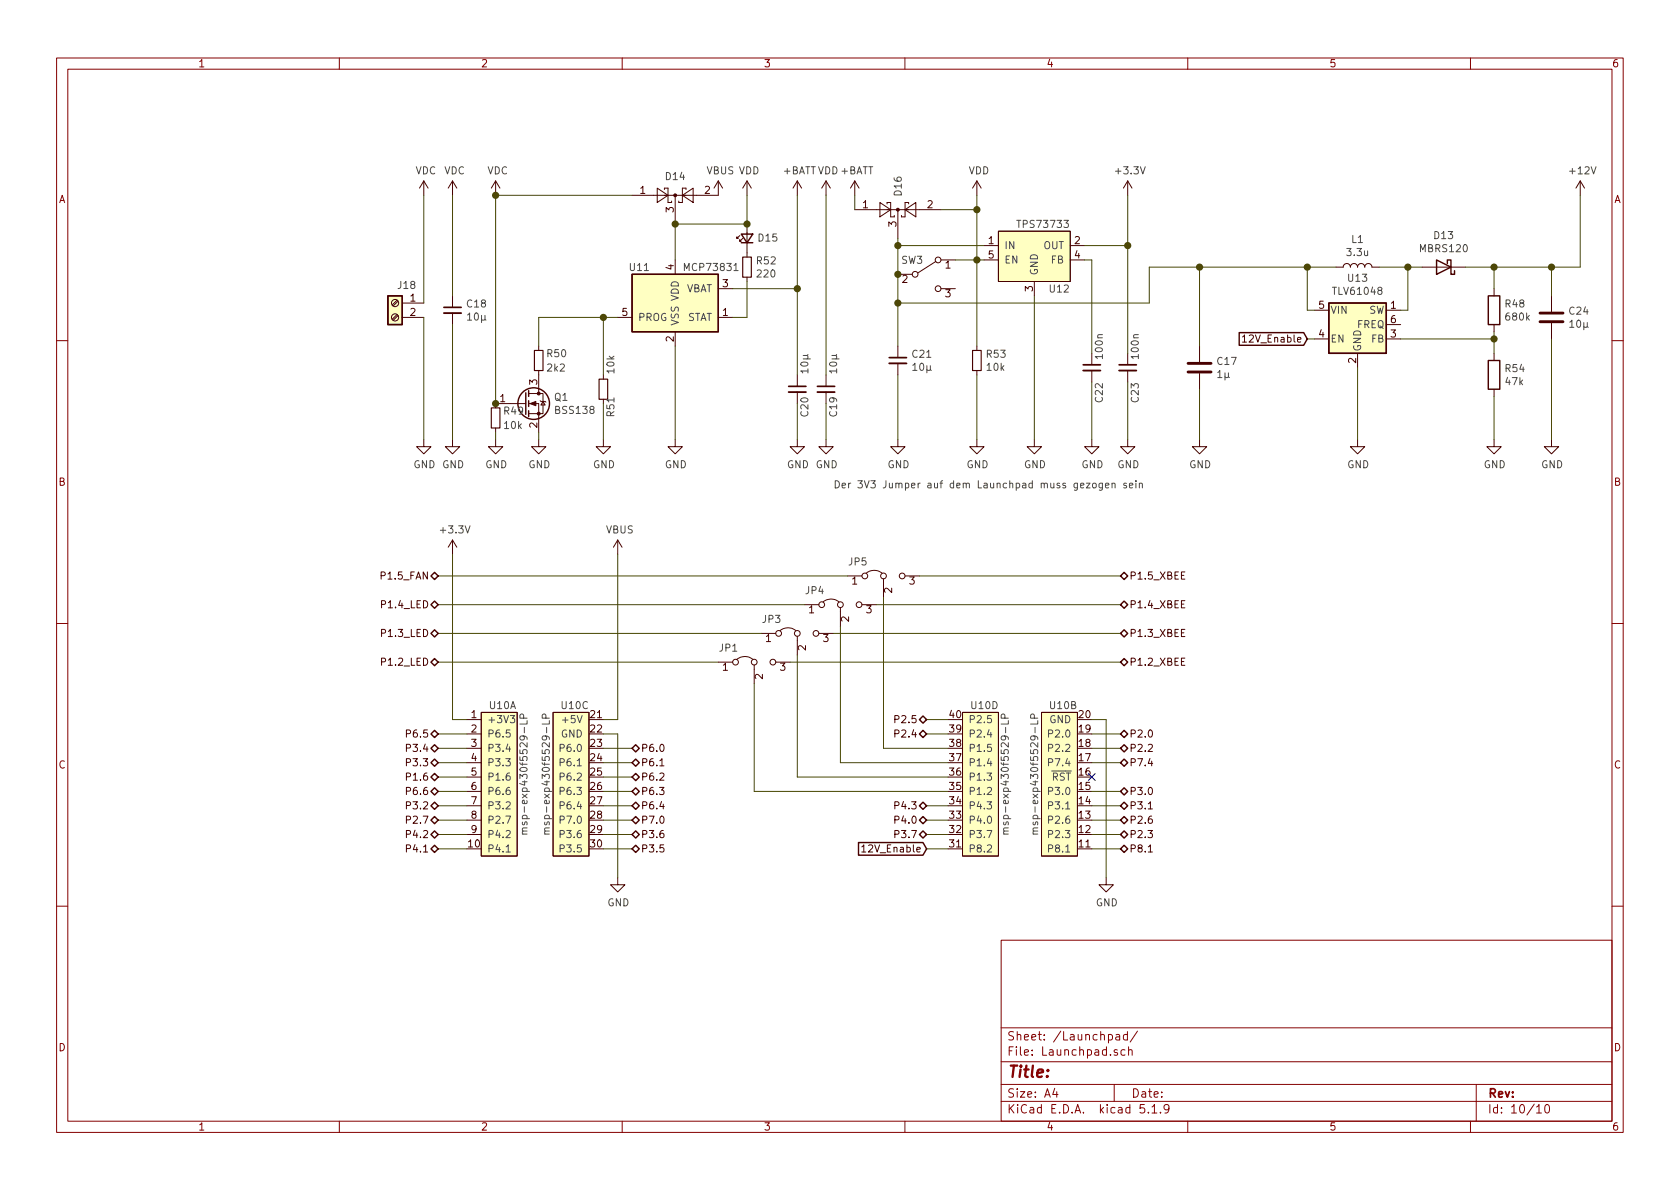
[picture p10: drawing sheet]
<svg xmlns="http://www.w3.org/2000/svg" width="297mm" height="210mm" viewBox="0 0 297 210" stroke-linecap="round" stroke-linejoin="round" font-family="sans-serif">
<g fill="none" stroke="#840000" stroke-width=".18">
<path d="M10 10.3h277v189.9h-277zM12 12.2h273v186.1h-273zM60 10.3v1.9M110 10.3v1.9M160 10.3v1.9M210 10.3v1.9M260 10.3v1.9M10 60.2h2M285 60.2h2M10 110.3h2M285 110.3h2M10 160.2h2"/>
<path d="M177 166.3h108v32h-108zM285 160.2h2M60 198.3v1.9M110 198.3v1.9M160 198.3v1.9M177 194.8h108M177 191.8h108M177 187.8h108M177 181.8h108M186.5 192.5l-.4 1h1M186.8 193v1M197 191.8v3"/>
<path d="M197.3 183h.6l.1 .9M197.6 185.7l-.4-.1-.2 .2 .1 .2 .5 .2v.3h-.6M198 183.3l-.5 .1-.2 .2 .2 .3 .5-.1M198.9 185.7l-.4-.1-.3 .3 .1 .6h.6M199.3 183l-.4-.1-.3 .3 .1 .6 .2 .1 .4-.1M199.3 182.4v1.5M199.5 185.7l.3-.1 .3 .1 .1 .9M199.5 185.1v1.5M201.1 182.3l-1.3 2M202.3 195.3h-.7l-.1 .7 .3-.1 .5 .1 .1 .2-.1 .5-.2 .1-.6-.1M203 196.7v.1M203.7 195.8l.4-.5v1.5"/>
<path d="M203.7 196.8h.8M205.2 196.7v.1M206.7 196l-.1 .2a.48 .48 0 0 1-.7-.1v-.6a.48 .48 0 0 1 .7-.1v.1a1.19 1.19 0 0 1-.2 1.2l-.4 .1M210 198.3v1.9M260 198.3v1.9M261 191.8v6.5M271.7 195.8l.4-.5v1.5M271.7 196.8h.8M273.3 195.4l.3-.1a.94 .94 0 0 1 0 1.5h-.1a1 1 0 0 1-.2-1.4z"/>
</g>
<path d="M78.5 55.4h3M139.4 69.3h3.1M144.5 69.3h3.1M157.2 64.3h3.1M191.5 65.5h3.1M197.9 65.5h3" fill="none" stroke="#480000" stroke-width=".33"/>
<path d="M78.5 54.4h3M139.4 68.3h3.1M144.5 68.3h3.1M157.2 63.2h3.1M191.5 64.5h3.1M197.9 64.5h3" fill="none" stroke="#480000" stroke-width=".3"/>
<g fill="none" stroke="#480000" stroke-width=".18">
<path d="M74.9 32l-.7 1.3M74.9 32v2.5M74.9 32l.8 1.3M80 32v2.5M80 32l-.8 1.3M80 32l.8 1.3M87.6 32v2.5M87.6 32l-.7 1.3M87.6 32l.8 1.3M116.2 33.3l1.9 1.2-1.9 1.3zM117.5 33.5v-.2h.6v2.5h.6v-.2M119.4 34.5v5.1"/>
<path d="M120.6 34.5l2-1.2v2.5zM121.3 33.5v-.2h-.7v2.5h-.6v-.2M127 32l-.8 1.3M127 32v2.5h-15.2M127 32l.8 1.3M132.1 32v2.5M132.1 39.6v5.9M132.1 32l-.8 1.3M132.1 32l.7 1.3M141 32v2.5M141 32l-.8 1.3M141 32l.7 1.3"/>
<path d="M146 32v2.5M146 32l-.7 1.3M146 32l.8 1.3M151.1 37.1h15.3M151.1 32l-.7 1.3M151.1 32v2.5M151.1 32l.8 1.3M155.6 35.8l1.9 1.3-1.9 1.2zM156.8 36.1v-.3h.7v2.5h.6v-.2M158.7 37.1v5.1M160 37.1l1.9-1.3v2.5zM160.7 36.1v-.3h-.7v2.5h-.6v-.2"/>
<path d="M172.7 32l-.7 1.3M172.7 32v2.5M172.7 32l.8 1.3M199.4 32l-.8 1.3M199.4 32v2.5M199.4 32l.8 1.3M279.4 32l-.8 1.3M279.4 32v2.5M279.4 32l.8 1.3M70.2 55.6l-.9 .9M70.2 53.1l-.9 .8M70.4 55.8l-.9 .8"/>
<path d="M70.4 53.3l-.9 .8M71.1 53.6h3.8M71.1 56.1h3.8M80 52.3v2.1M80 55.4v2M109.2 56.1h2.6M119.4 46v2.5M119.4 58.7v2.5M127 56.1h2.5M127 51h2.5M130.8 41.7l-.5 .5v-.3v.3h.3M131.3 42.2l-.5 .5v-.3v.3h.3"/>
<path d="M132.1 49v.8M158.7 48.5h2.6M165.5 46.2l-3.2 2.1M166.4 51h2.5M166.4 46h2.5M174 46h2.5M174 43.4h2.5M176.5 40.9h12.7v8.9h-12.7zM182.9 49.8v2.5M189.2 46h2.6M189.2 43.4h2.6M219.7 59.6l.3-.4v1.3"/>
<path d="M232.4 54.9h2.5M232.4 59.9h2.5M236.2 47.2h1.3a.63 .63 0 0 1 .6-.6 .63 .63 0 0 1 .7 .6 .63 .63 0 0 1 .6-.6 .63 .63 0 0 1 .6 .6 .63 .63 0 0 1 .7-.6 .63 .63 0 0 1 .6 .6 .63 .63 0 0 1 .6-.6 .63 .63 0 0 1 .7 .6h1.2M245.1 54.9h2.5M245.1 59.9h2.5M245.1 57.4h2.5M251.5 47.2h7.6M264.2 51v1.3M264.2 57.4v1.3M274.3 52.3v2.8M274.3 57.1v2.8M74.9 77.7v1.3h1.3l-1.3 1.3-1.2-1.3h1.2"/>
<path d="M80 77.7v1.3h1.3l-1.3 1.3-1.3-1.3h1.3M87.6 77.7v1.3h1.3l-1.3 1.3-1.2-1.3h1.2M87.6 75.7v.7M93 71.4h-5.4v.7M93.5 71.4h1.7v5M93.5 69.6h2.5v3.5h-2.5M95.2 77.7v1.3h1.3l-1.3 1.3-1.2-1.3h1.2M95.2 61.2v.8M95.2 65.5v4.1M95.5 70.9l.1 .1h.8l.1 .1M96 71l.4 .6h-.8zM106.7 77.7v1.3h1.2l-1.2 1.3-1.3-1.3h1.3"/>
<path d="M106.7 66.3v.8M106.7 70.6v.8M119.4 77.7v1.3h1.2l-1.2 1.3-1.3-1.3h1.3M141 77.7v1.3h1.2l-1.2 1.3-1.3-1.3h1.3M141 66.3v2M141 69.3v2.1M146 77.7v1.3h1.3l-1.3 1.3-1.2-1.3h1.2M146 66.3v2M146 69.3v2.1M158.7 77.7v1.3h1.3l-1.3 1.3-1.2-1.3h1.2M158.7 61.2v2M158.7 64.3v2"/>
<path d="M172.7 77.7v1.3h1.3l-1.3 1.3-1.3-1.3h1.3M172.7 61.2v.8M172.7 65.5v.8M182.9 77.7v1.3h1.2l-1.2 1.3-1.3-1.3h1.3M193 77.7v1.3h1.3l-1.3 1.3-1.2-1.3h1.2M193 62.5v2M193 65.5v2.1M199.4 77.7v1.3h1.3l-1.3 1.3-1.3-1.3h1.3M199.4 62.5v2M199.4 65.5v2.1M212.1 77.7v1.3h1.3l-1.3 1.3-1.3-1.3h1.3M212.1 61.2v2.8"/>
<path d="M212.1 66v2.8M219.7 60.5h.7M240 77.7v1.3h1.3l-1.3 1.3-1.2-1.3h1.2M240 62.5v2.5M264.2 77.7v1.3h1.2l-1.2 1.3-1.3-1.3h1.3M264.2 62.5v1.2M264.2 68.8v1.3M274.3 77.7v1.3h1.3l-1.3 1.3-1.3-1.3h1.3M80 95.5v2.5M80 95.5l-.8 1.3M80 95.5l.8 1.3M109.2 95.5l-.7 1.3"/>
<path d="M109.2 95.5v2.5M109.2 95.5l.8 1.3M127 117.1h2.5M130.3 116.6a2.26 2.26 0 0 1 2.8 0M133.3 117.6v3.3M134.6 112h2.6M137.2 117.1h2.5M137.9 111.5a2.26 2.26 0 0 1 2.8 0M141 112.5v3.3M142.2 106.9h2.6M144.8 112h2.5M145.5 106.4a2.26 2.26 0 0 1 2.8 0"/>
<path d="M148.6 107.4v3.3M149.9 101.8h2.5M152.4 106.9h2.5M153.2 101.3a2.26 2.26 0 0 1 2.8 0M156.2 102.4v3.3M160 101.8h2.6M209.5 116.4h-.6v1.2h.6M209.5 101.1h-.6v1.3h.6M209.5 106.2h-.6v1.3h.6M209.5 111.3h-.6v1.3h.6M82.5 127.2h2.6M82.5 129.8h2.6"/>
<path d="M82.5 132.3h2.6M82.5 134.9h2.6M82.5 137.4h2.6M82.5 139.9h2.6M85.1 126h6.3v25.4h-6.3zM97.8 126h6.3v25.4h-6.3zM116.7 135.4h.7M170.2 126h6.3v25.4h-6.3zM184.1 126h6.4v25.4h-6.4zM82.5 142.5h2.6M82.5 145h2.6M82.5 147.6h2.6"/>
<path d="M109.2 155.2v1.3h1.3l-1.3 1.2-1.3-1.2h1.3M152.4 149.8l.3-.4v1.3M152.4 150.7h.7M195.6 155.2v1.3h1.2l-1.2 1.2-1.3-1.2h1.3M203 143h.8M203 150.7h.8"/>
<circle cx="69.8" cy="53.6" r=".63"/>
<circle cx="69.8" cy="56.1" r=".63"/>
<circle cx="161.8" cy="48.5" r=".51"/>
<circle cx="165.9" cy="46" r=".51"/>
<circle cx="165.9" cy="51" r=".51"/>
<circle cx="130" cy="117.1" r=".51"/>
<circle cx="133.4" cy="117.1" r=".51"/>
<circle cx="136.7" cy="117.1" r=".51"/>
<circle cx="137.7" cy="112" r=".51"/>
<circle cx="141" cy="112" r=".51"/>
<circle cx="144.3" cy="112" r=".51"/>
<circle cx="145.3" cy="106.9" r=".51"/>
<circle cx="148.6" cy="106.9" r=".51"/>
<circle cx="151.9" cy="106.9" r=".51"/>
<circle cx="152.9" cy="101.8" r=".51"/>
<circle cx="156.2" cy="101.8" r=".51"/>
<circle cx="159.5" cy="101.8" r=".51"/>
</g>
<g fill="none" stroke="#480000" stroke-width=".25">
<path d="M68.6 52.3h2.5v5.1h-2.5zM111.8 48.5h15.2v10.2h-15.2zM131.1 41.4h2l-1 1.5zM131.1 42.9h2M219.1 58.8h11.4l.6 1.1-.6 1.2h-11.4zM234.9 53.6h10.2v8.9h-10.2zM254 46l2.5 1.2-2.5 1.3zM255.9 46.6v-.6h.6v2.5h.7v-.6M263.1 52.3h2.1v5.1h-2.1zM93 69.5v3.8M93.5 69.1v1M93.5 70.9v1"/>
<path d="M93.5 72.6v1.1M263.1 63.7h2.1v5.1h-2.1zM76.2 106.9l.6-.6 .7 .6-.7 .7zM76.2 117.1l.6-.6 .7 .6-.7 .6zM76.8 111.4l.7 .6-.7 .6-.6-.6zM76.8 101.2l.7 .6-.7 .7-.6-.7zM198.1 117.1l.7-.6 .6 .6-.6 .6zM198.1 101.8l.7-.6 .6 .6-.6 .7zM198.1 106.9l.7-.6 .6 .6-.6 .7zM198.1 112l.7-.6 .6 .6-.6 .6zM76.2 129.8l.6-.6 .7 .6-.7 .6zM76.2 132.3l.6-.6 .7 .6-.7 .7z"/>
<path d="M76.2 134.9l.6-.7 .7 .7-.7 .6zM76.2 137.4l.6-.6 .7 .6-.7 .6zM76.2 139.9l.6-.6 .7 .6-.7 .7zM111.8 139.9l.6-.6 .6 .6-.6 .7zM111.8 132.3l.6-.6 .6 .6-.6 .7zM111.8 134.9l.6-.7 .6 .7-.6 .6zM111.8 137.4l.6-.6 .6 .6-.6 .6zM162.6 127.2l.6-.6 .6 .6-.6 .7zM162.6 129.8l.6-.6 .6 .6-.6 .6zM198.1 139.9l.7-.6 .6 .6-.6 .7zM198.1 129.8l.7-.6 .6 .6-.6 .6zM198.1 132.3l.7-.6 .6 .6-.6 .7z"/>
<path d="M198.1 134.9l.7-.7 .6 .7-.6 .6zM76.2 150.1l.6-.6 .7 .6-.7 .6zM76.2 145l.6-.6 .7 .6-.7 .7zM76.2 147.6l.6-.7 .7 .7-.7 .6zM76.8 141.9l.7 .6-.7 .6-.6-.6zM111.8 145l.6-.6 .6 .6-.6 .7zM111.8 147.6l.6-.7 .6 .7-.6 .6zM111.8 150.1l.6-.6 .6 .6-.6 .6zM112.4 141.9l.6 .6-.6 .6-.6-.6zM151.8 149h11.4l.6 1.1-.6 1.1h-11.4zM162.6 145l.6-.6 .6 .6-.6 .7zM162.6 147.6l.6-.7 .6 .7-.6 .6z"/>
<path d="M163.2 141.9l.6 .6-.6 .6-.6-.6zM198.1 145l.7-.6 .6 .6-.6 .7zM198.1 142.5l.7-.6 .6 .6-.6 .6zM198.1 147.6l.7-.7 .6 .7-.6 .6zM198.1 150.1l.7-.6 .6 .6-.6 .6z"/>
<circle cx="94.4" cy="71.4" r="2.79"/>
</g>
<path d="M131.3 45.5h1.5v3.5h-1.5zM86.9 72.1h1.5v3.6h-1.5zM94.5 62h1.5v3.5h-1.5zM105.9 67.1h1.5v3.5h-1.5zM172 62h1.5v3.5h-1.5z" fill="none" stroke="#480000" stroke-width=".2"/>
<g fill="#480000" stroke="#480000" stroke-width=".18">
<path d="M93.7 71.4l1-.4v.7z"/>
<circle cx="95.2" cy="73.1" r=".25"/>
<circle cx="95.2" cy="69.6" r=".25"/>
<circle cx="119.4" cy="34.5" r=".25"/>
<circle cx="158.7" cy="37.1" r=".25"/>
</g>
<g fill="#ffffc2" stroke="#ffffc2" stroke-width=".18">
<path d="M68.6 52.3h2.5v5.1h-2.5z"/>
<path d="M234.9 53.6h10.2v8.9h-10.2z"/>
<path d="M184.1 126h6.4v25.4h-6.4z"/>
<path d="M111.8 48.5h15.2v10.2h-15.2z"/>
<path d="M176.5 40.9h12.7v8.9h-12.7z"/>
<path d="M85.1 126h6.3v25.4h-6.3z"/>
<path d="M97.8 126h6.3v25.4h-6.3z"/>
<path d="M170.2 126h6.3v25.4h-6.3z"/>
</g>
<path d="M272.3 56.9h4.1M272.3 55.4h4.1M210.1 65.8h4M210.1 64.3h4" fill="none" stroke="#480000" stroke-width=".51"/>
<g fill="none" stroke="#484848" stroke-width=".18">
<path d="M129.8 47.8h.7M192.1 85.4h.6l-.6 .9h.6M193.2 85.6l.2-.2 .4 .2v.4l-.1 .2-.3 .1-.2-.1zM194.9 85.4v1.2l-.2 .1-.3-.1M194.9 85.5l-.3-.1-.3 .3 .1 .5h.5M195.5 85.8l.6-.1-.1-.2-.4-.1-.1 .2v.6h.5M196.6 85.6l.2-.2 .3 .1 .1 .8M196.6 85.4v.9M199.2 85.5l-.3-.1-.2 .2v.2l.5 .1v.3h-.5M199.7 85.8l.6-.1-.1-.2-.3-.1-.2 .2v.6h.5M200.8 85v.1M200.8 85.4v.9"/>
<path d="M201.4 85.6l.2-.2 .3 .1 .1 .8M201.4 85.4v.9M90.2 126.5h.8l-.4 .5 .4 .1v.6l-.2 .1-.6-.1M92.6 127l-.1-.6-.1-.1h-.4l-.1 .2v.5h1.3M93.2 127.4v.6h-1.3M96.5 127v-.6l-.2-.1h-.3l-.1 .2v.5h1.2M97.1 127.4v.6h-1.2M177.7 127l-.1-.6-.2-.1h-.3l-.1 .2v.5h1.3M178.3 127.4v.6h-1.3M182.9 127l-.1-.6-.1-.1h-.4l-.1 .2v.5h1.3M183.5 127.4v.6h-1.3M89.5 150.7h.7"/>
<path d="M92.4 147.5h.8M93.2 147h-.8v.3l.1 .2M93.2 146.4l-.8 .1v.3l.1 .2M96.3 147.5h.8M97.1 147h-.8v.3l.1 .2M97.1 146.4l-.8 .1v.3l.2 .2M177.4 147.5h.9M178.3 147h-.8l-.1 .3 .2 .2M178.3 146.4l-.8 .1-.1 .3 .2 .2M182.7 147.5h.8M183.5 147h-.8v.3l.1 .2M183.5 146.4l-.8 .1v.3l.1 .2"/>
</g>
<g fill="none" stroke="#484800" stroke-width=".18">
<path d="M74.9 34.5v19.1M80 34.5v17.8M111.8 34.5h-24.2v36.9M132.1 34.5v5.1h-12.7v6.4M141 34.5v31.8M146 34.5v31.8M151.1 34.5v2.6M166.4 37.1h6.3M172.7 34.5v26.7M199.4 34.5v28M279.4 34.5v12.7h-20.3M74.9 56.1v21.6"/>
<path d="M80 57.4v20.3M106.7 56.1v10.2M109.2 56.1h-14v5.1M129.5 51h11.5M132.1 49.8v6.3h-2.6M158.7 42.2v19M158.7 43.4h15.3M168.9 46h5.1M182.9 52.3v25.4M191.8 46h1.2v16.5M191.8 43.4h7.6M212.1 47.2v14"/>
<path d="M231.1 47.2v7.7h1.3M231.1 59.9h1.3M236.2 47.2h-33v6.4h-44.5M243.8 47.2h7.7M247.6 59.9h16.6M248.9 47.2v7.7h-1.3M264.2 47.2v3.8M264.2 58.7v3.8M274.3 47.2v5.1M274.3 59.9v17.8M87.6 76.4v1.3M95.2 76.4v1.3"/>
<path d="M106.7 71.4v6.3M119.4 61.2v16.5M141 71.4v6.3M146 71.4v6.3M158.7 66.3v11.4M172.7 66.3v11.4M193 67.6v10.1M199.4 67.6v10.1M212.1 68.8v8.9M240 65v12.7M264.2 70.1v7.6M80 98v29.2h2.5"/>
<path d="M109.2 98v29.2h-2.5M77.5 101.8h72.4M77.5 106.9h64.7M77.5 112h57.1M77.5 117.1h49.5M139.7 117.1h58.4M141 115.8v21.6h26.6M147.3 112h50.8M148.6 110.7v24.2h19M154.9 106.9h43.2M156.2 105.7v26.6h11.4M162.6 101.8h35.5"/>
<path d="M77.5 132.3h5M77.5 134.9h5M77.5 137.4h5M77.5 139.9h5M77.5 129.8h5M106.7 132.3h5.1M106.7 134.9h5.1M106.7 137.4h5.1M106.7 139.9h5.1M106.7 129.8h2.5v25.4M133.3 120.9v19h34.3M163.8 127.2h3.8"/>
<path d="M163.8 129.8h3.8M193 132.3h5.1M193 134.9h5.1M193 139.9h5.1M193 127.2h2.6v28M193 129.8h5.1M77.5 150.1h5M77.5 142.5h5M77.5 145h5M77.5 147.6h5M106.7 150.1h5.1M106.7 142.5h5.1"/>
<path d="M106.7 145h5.1M106.7 147.6h5.1M163.8 150.1h3.8M163.8 142.5h3.8M163.8 145h3.8M163.8 147.6h3.8M193 150.1h5.1M193 142.5h5.1M193 145h5.1M193 147.6h5.1"/>
</g>
<g fill="#484800" stroke="#484800" stroke-width=".25">
<circle cx="87.6" cy="34.5" r=".51"/>
<circle cx="212.1" cy="47.2" r=".51"/>
<circle cx="172.7" cy="37.1" r=".51"/>
<circle cx="158.8" cy="53.6" r=".51"/>
<circle cx="199.4" cy="43.4" r=".51"/>
<circle cx="231.1" cy="47.2" r=".51"/>
<circle cx="264.2" cy="59.9" r=".51"/>
<circle cx="264.2" cy="47.2" r=".51"/>
<circle cx="274.3" cy="47.2" r=".51"/>
<circle cx="158.8" cy="43.4" r=".51"/>
<circle cx="119.4" cy="39.6" r=".51"/>
<circle cx="132.1" cy="39.6" r=".51"/>
<circle cx="248.9" cy="47.2" r=".51"/>
<circle cx="87.6" cy="71.4" r=".51"/>
<circle cx="106.7" cy="56.1" r=".51"/>
<circle cx="141" cy="51" r=".51"/>
<circle cx="172.7" cy="46" r=".51"/>
<circle cx="158.8" cy="48.5" r=".51"/>
</g>
<path d="M192.4 136.8l1.2 1.2M193.6 136.8l-1.2 1.2" fill="none" stroke="#000084" stroke-width=".18"/>
<text font-size="2.8" fill="#840000" x="178" y="190.5">Title:</text>
<g font-size="2.1" fill="#840000">
<text x="178" y="184">Sheet: /Launchpad/</text>
<text x="178" y="186.7">File: Launchpad.sch</text>
<text x="178" y="196.9">KiCad E.D.A. kicad 5.1.9</text>
<text x="178" y="194.1">Size: A4</text>
<text x="200" y="194.1">Date:</text>
<text x="263" y="194.1">Rev:</text>
<text x="263" y="196.9">Id: 10/10</text>
</g>
<g font-size="1.8" fill="#840000">
<text x="35" y="11.9">1</text>
<text x="85" y="11.9">2</text>
<text x="135" y="11.9">3</text>
<text x="185" y="11.9">4</text>
<text x="235" y="11.9">5</text>
<text x="285" y="11.9">6</text>
<text x="10.4" y="35.9">A</text>
<text x="285.4" y="35.9">A</text>
<text x="10.4" y="85.9">B</text>
<text x="285.4" y="85.9">B</text>
<text x="10.4" y="135.9">C</text>
<text x="285.4" y="135.9">C</text>
<text x="10.4" y="185.9">D</text>
<text x="285.4" y="185.9">D</text>
<text x="35" y="199.9">1</text>
<text x="85" y="199.9">2</text>
<text x="135" y="199.9">3</text>
<text x="185" y="199.9">4</text>
<text x="235" y="199.9">5</text>
<text x="285" y="199.9">6</text>
</g>
<g font-size="1.8" fill="#484848">
<text x="73.5" y="30.8">VDC</text>
<text x="78.5" y="30.8">VDC</text>
<text x="86.2" y="30.8">VDC</text>
<text x="117.8" y="31.8">D14</text>
<text x="124.9" y="30.8">VBUS VDD</text>
<text x="138.5" y="30.8">+BATT VDD +BATT</text>
<text x="159.4" y="34.6" transform="rotate(-90 159.4 34.6)">D16</text>
<text x="171.2" y="30.8">VDD</text>
<text x="197.4" y="30.8">+3.3V</text>
<text x="277.7" y="30.8">+12V</text>
<text x="180.2" y="40.3">TPS73733</text>
<text x="111.4" y="47.9">U11</text>
<text x="121.3" y="47.9">MCP73831</text>
<text x="133.9" y="46.8">R52</text>
<text x="134.1" y="42.7">D15</text>
<text x="159.4" y="46.7">SW3</text>
<text x="177.5" y="44.1">IN</text>
<text x="177.5" y="46.6">EN</text>
<text x="184.5" y="44.1">OUT</text>
<text x="185.9" y="46.6">FB</text>
<text x="238.3" y="45.3">3.3u</text>
<text x="239" y="43">L1</text>
<text x="251.2" y="44.6">MBRS120</text>
<text x="253.6" y="42.3">D13</text>
<text x="70.4" y="51.1">J18</text>
<text x="121.2" y="51.7">VBAT</text>
<text x="134" y="49.1">220</text>
<text x="183.5" y="48.8" transform="rotate(-90 183.5 48.8)">GND</text>
<text x="185.6" y="51.7">U12</text>
<text x="235.9" y="52.1">TLV61048</text>
<text x="238.4" y="49.8">U13</text>
<text x="82.6" y="54.4">C18</text>
<text x="82.8" y="56.7">10µ</text>
<text x="112.8" y="56.8">PROG</text>
<text x="120" y="57.7" transform="rotate(-90 120 57.7)">VSS VDD</text>
<text x="121.4" y="56.8">STAT</text>
<text x="235.2" y="55.5">VIN</text>
<text x="240" y="58">FREQ</text>
<text x="242" y="55.5">SW</text>
<text x="266.2" y="54.4">R48</text>
<text x="266.4" y="56.7">680k</text>
<text x="277.5" y="55.6">C24</text>
<text x="277.7" y="58">10µ</text>
<text x="96.8" y="63.2">R50</text>
<text x="96.9" y="65.7">2k2</text>
<text x="108.6" y="66" transform="rotate(-90 108.6 66)">10k</text>
<text x="142.9" y="65.9" transform="rotate(-90 142.9 65.9)">10µ</text>
<text x="148" y="65.9" transform="rotate(-90 148 65.9)">10µ</text>
<text x="161.4" y="63.3">C21</text>
<text x="161.5" y="65.6">10µ</text>
<text x="174.5" y="63.3">R53</text>
<text x="174.5" y="65.6">10k</text>
<text x="195" y="63.3" transform="rotate(-90 195 63.3)">100n</text>
<text x="201.3" y="63.3" transform="rotate(-90 201.3 63.3)">100n</text>
<text x="215.3" y="64.5">C17</text>
<text x="235.2" y="60.6">EN</text>
<text x="240.7" y="62.2" transform="rotate(-90 240.7 62.2)">GND</text>
<text x="242.5" y="60.6">FB</text>
<text x="266.2" y="65.8">R54</text>
<text x="98.1" y="70.9">Q1</text>
<text x="195" y="71.1" transform="rotate(-90 195 71.1)">C22</text>
<text x="201.3" y="71.1" transform="rotate(-90 201.3 71.1)">C23</text>
<text x="215.3" y="66.8">1µ</text>
<text x="266.3" y="68.1">47k</text>
<text x="89.2" y="73.3">R49</text>
<text x="89.2" y="75.9">10k</text>
<text x="98.3" y="73.2">BSS138</text>
<text x="108.6" y="73.6" transform="rotate(-90 108.6 73.6)">R51</text>
<text x="142.9" y="73.6" transform="rotate(-90 142.9 73.6)">C20</text>
<text x="148" y="73.6" transform="rotate(-90 148 73.6)">C19</text>
<text x="73.1" y="82.8">GND GND</text>
<text x="85.8" y="82.8">GND</text>
<text x="93.4" y="82.8">GND</text>
<text x="104.9" y="82.8">GND</text>
<text x="117.6" y="82.8">GND</text>
<text x="139.1" y="82.8">GND GND</text>
<text x="156.9" y="82.8">GND</text>
<text x="170.9" y="82.8">GND</text>
<text x="181.1" y="82.8">GND</text>
<text x="191.2" y="82.8">GND</text>
<text x="197.6" y="82.8">GND</text>
<text x="210.3" y="82.8">GND</text>
<text x="238.2" y="82.8">GND</text>
<text x="262.3" y="82.8">GND</text>
<text x="272.5" y="82.8">GND</text>
<text x="147.3" y="86.4">Der 3V3 Jumper auf dem Launchpad muss gezogen sein</text>
<text x="78.1" y="94.3">+3.3V</text>
<text x="107.2" y="94.3">VBUS</text>
<text x="150.1" y="100">JP5</text>
<text x="142.5" y="105.1">JP4</text>
<text x="134.8" y="110.2">JP3</text>
<text x="127.2" y="115.2">JP1</text>
<text x="86.6" y="125.4">U10A</text>
<text x="99.3" y="125.4">U10C</text>
<text x="171.8" y="125.4">U10D</text>
<text x="185.7" y="125.4">U10B</text>
<text x="86.1" y="127.9">+3V3</text>
<text x="86.1" y="130.4">P6.5</text>
<text x="99.2" y="130.4">GND</text>
<text x="99.9" y="127.9">+5V</text>
<text x="171.2" y="130.4">P2.4</text>
<text x="171.2" y="127.9">P2.5</text>
<text x="185.5" y="127.9">GND</text>
<text x="185.9" y="130.4">P2.0</text>
<text x="86.1" y="133">P3.4</text>
<text x="86.1" y="135.5">P3.3</text>
<text x="99.5" y="133">P6.0</text>
<text x="99.5" y="135.5">P6.1</text>
<text x="171.2" y="135.5">P1.4</text>
<text x="171.2" y="133">P1.5</text>
<text x="185.9" y="135.5">P7.4</text>
<text x="185.9" y="133">P2.2</text>
<text x="86.1" y="138">P1.6</text>
<text x="86.1" y="140.6">P6.6</text>
<text x="86.1" y="143.1">P3.2</text>
<text x="99.5" y="138">P6.2</text>
<text x="99.5" y="140.6">P6.3</text>
<text x="99.5" y="143.1">P6.4</text>
<text x="171.2" y="143.1">P4.3</text>
<text x="171.2" y="140.6">P1.2</text>
<text x="171.2" y="138">P1.3</text>
<text x="185.9" y="143.1">P3.1</text>
<text x="185.9" y="140.6">P3.0</text>
<text x="186" y="138">RST</text>
<text x="86.1" y="145.7">P2.7</text>
<text x="86.1" y="148.2">P4.2</text>
<text x="93.3" y="145.7" transform="rotate(-90 93.3 145.7)">msp-exp430f5529-LP</text>
<text x="97.2" y="145.7" transform="rotate(-90 97.2 145.7)">msp-exp430f5529-LP</text>
<text x="99.5" y="145.7">P7.0</text>
<text x="99.5" y="148.2">P3.6</text>
<text x="171.2" y="148.2">P3.7</text>
<text x="171.2" y="145.7">P4.0</text>
<text x="178.4" y="145.7" transform="rotate(-90 178.4 145.7)">msp-exp430f5529-LP</text>
<text x="183.6" y="145.7" transform="rotate(-90 183.6 145.7)">msp-exp430f5529-LP</text>
<text x="185.9" y="148.2">P2.3</text>
<text x="185.9" y="145.7">P2.6</text>
<text x="86.1" y="150.7">P4.1</text>
<text x="99.5" y="150.7">P3.5</text>
<text x="171.2" y="150.7">P8.2</text>
<text x="185.9" y="150.7">P8.1</text>
<text x="107.4" y="160.3">GND</text>
<text x="193.8" y="160.3">GND</text>
</g>
<g font-size="1.8" fill="#480000">
<text x="113.2" y="34.3">1</text>
<text x="124.6" y="34.3">2</text>
<text x="119.1" y="37.6" transform="rotate(-90 119.1 37.6)">3</text>
<text x="152.6" y="36.8">1</text>
<text x="158.5" y="40.1" transform="rotate(-90 158.5 40.1)">3</text>
<text x="164" y="36.8">2</text>
<text x="119.1" y="47.7" transform="rotate(-90 119.1 47.7)">4</text>
<text x="167.2" y="47.5">1</text>
<text x="174.8" y="43.2">1</text>
<text x="174.8" y="45.7">5</text>
<text x="190" y="43.2">2</text>
<text x="190" y="45.7">4</text>
<text x="72.5" y="53.3">1</text>
<text x="127.8" y="50.8">3</text>
<text x="159.5" y="50">2</text>
<text x="167.2" y="52.6">3</text>
<text x="182.6" y="51.5" transform="rotate(-90 182.6 51.5)">3</text>
<text x="72.5" y="55.9">2</text>
<text x="110" y="55.9">5</text>
<text x="127.8" y="55.9">1</text>
<text x="233.2" y="59.7">4</text>
<text x="233.2" y="54.6">5</text>
<text x="245.9" y="54.6">1</text>
<text x="245.9" y="59.7">3</text>
<text x="245.9" y="57.1">6</text>
<text x="119.1" y="60.4" transform="rotate(-90 119.1 60.4)">2</text>
<text x="220.4" y="60.6">12V_Enable</text>
<text x="239.8" y="64.2" transform="rotate(-90 239.8 64.2)">2</text>
<text x="88.4" y="71.1">1</text>
<text x="95" y="68" transform="rotate(-90 95 68)">3</text>
<text x="95" y="75.7" transform="rotate(-90 95 75.7)">2</text>
<text x="67.7" y="102.5">P1.5_FAN</text>
<text x="67.8" y="107.6">P1.4_LED</text>
<text x="150.6" y="103.4">1</text>
<text x="157.7" y="104.9" transform="rotate(-90 157.7 104.9)">2</text>
<text x="160.8" y="103.4">3</text>
<text x="199.6" y="102.5">P1.5_XBEE</text>
<text x="199.6" y="107.6">P1.4_XBEE</text>
<text x="67.8" y="112.6">P1.3_LED</text>
<text x="135.4" y="113.5">1</text>
<text x="143" y="108.5">1</text>
<text x="145.6" y="113.5">3</text>
<text x="150.1" y="110" transform="rotate(-90 150.1 110)">2</text>
<text x="153.2" y="108.5">3</text>
<text x="199.6" y="112.6">P1.3_XBEE</text>
<text x="67.8" y="117.7">P1.2_LED</text>
<text x="127.8" y="118.6">1</text>
<text x="137.9" y="118.6">3</text>
<text x="142.5" y="115" transform="rotate(-90 142.5 115)">2</text>
<text x="199.6" y="117.7">P1.2_XBEE</text>
<text x="134.9" y="120.1" transform="rotate(-90 134.9 120.1)">2</text>
<text x="72.3" y="130.4">P6.5</text>
<text x="83.3" y="127">1</text>
<text x="83.3" y="129.5">2</text>
<text x="104.4" y="127">21</text>
<text x="104.4" y="129.5">22</text>
<text x="158.7" y="127.9">P2.5</text>
<text x="158.7" y="130.4">P2.4</text>
<text x="167.9" y="129.5">39</text>
<text x="167.9" y="127">40</text>
<text x="190.8" y="129.5">19</text>
<text x="190.8" y="127">20</text>
<text x="199.6" y="130.4">P2.0</text>
<text x="72.3" y="133">P3.4</text>
<text x="72.3" y="135.5">P3.3</text>
<text x="83.3" y="132.1">3</text>
<text x="83.3" y="134.6">4</text>
<text x="83.3" y="137.2">5</text>
<text x="104.4" y="132.1">23</text>
<text x="104.4" y="134.6">24</text>
<text x="104.4" y="137.2">25</text>
<text x="113.3" y="133">P6.0</text>
<text x="113.3" y="135.5">P6.1</text>
<text x="167.9" y="137.2">36</text>
<text x="167.9" y="134.6">37</text>
<text x="167.9" y="132.1">38</text>
<text x="190.8" y="137.2">16</text>
<text x="190.8" y="134.6">17</text>
<text x="190.8" y="132.1">18</text>
<text x="199.6" y="133">P2.2</text>
<text x="199.6" y="135.5">P7.4</text>
<text x="72.3" y="138">P1.6</text>
<text x="72.3" y="140.6">P6.6</text>
<text x="72.3" y="143.1">P3.2</text>
<text x="83.3" y="139.7">6</text>
<text x="83.3" y="142.2">7</text>
<text x="104.4" y="139.7">26</text>
<text x="104.4" y="142.2">27</text>
<text x="113.3" y="140.6">P6.3</text>
<text x="113.3" y="143.1">P6.4</text>
<text x="113.3" y="138">P6.2</text>
<text x="158.7" y="143.1">P4.3</text>
<text x="167.9" y="142.2">34</text>
<text x="167.9" y="139.7">35</text>
<text x="190.8" y="142.2">14</text>
<text x="190.8" y="139.7">15</text>
<text x="199.6" y="143.1">P3.1</text>
<text x="199.6" y="140.6">P3.0</text>
<text x="72.3" y="145.7">P2.7</text>
<text x="72.3" y="148.2">P4.2</text>
<text x="82.9" y="149.9">10</text>
<text x="83.3" y="144.8">8</text>
<text x="83.3" y="147.3">9</text>
<text x="104.4" y="144.8">28</text>
<text x="104.4" y="147.3">29</text>
<text x="104.4" y="149.9">30</text>
<text x="113.3" y="145.7">P7.0</text>
<text x="113.3" y="148.2">P3.6</text>
<text x="158.7" y="145.7">P4.0</text>
<text x="158.7" y="148.2">P3.7</text>
<text x="167.9" y="149.9">31</text>
<text x="167.9" y="147.3">32</text>
<text x="167.9" y="144.8">33</text>
<text x="190.8" y="149.9">11</text>
<text x="190.8" y="147.3">12</text>
<text x="190.8" y="144.8">13</text>
<text x="199.6" y="145.7">P2.6</text>
<text x="199.6" y="148.2">P2.3</text>
<text x="72.3" y="150.7">P4.1</text>
<text x="113.3" y="150.7">P3.5</text>
<text x="153.1" y="150.7">12V_Enable</text>
<text x="199.6" y="150.7">P8.1</text>
</g>
</svg>
